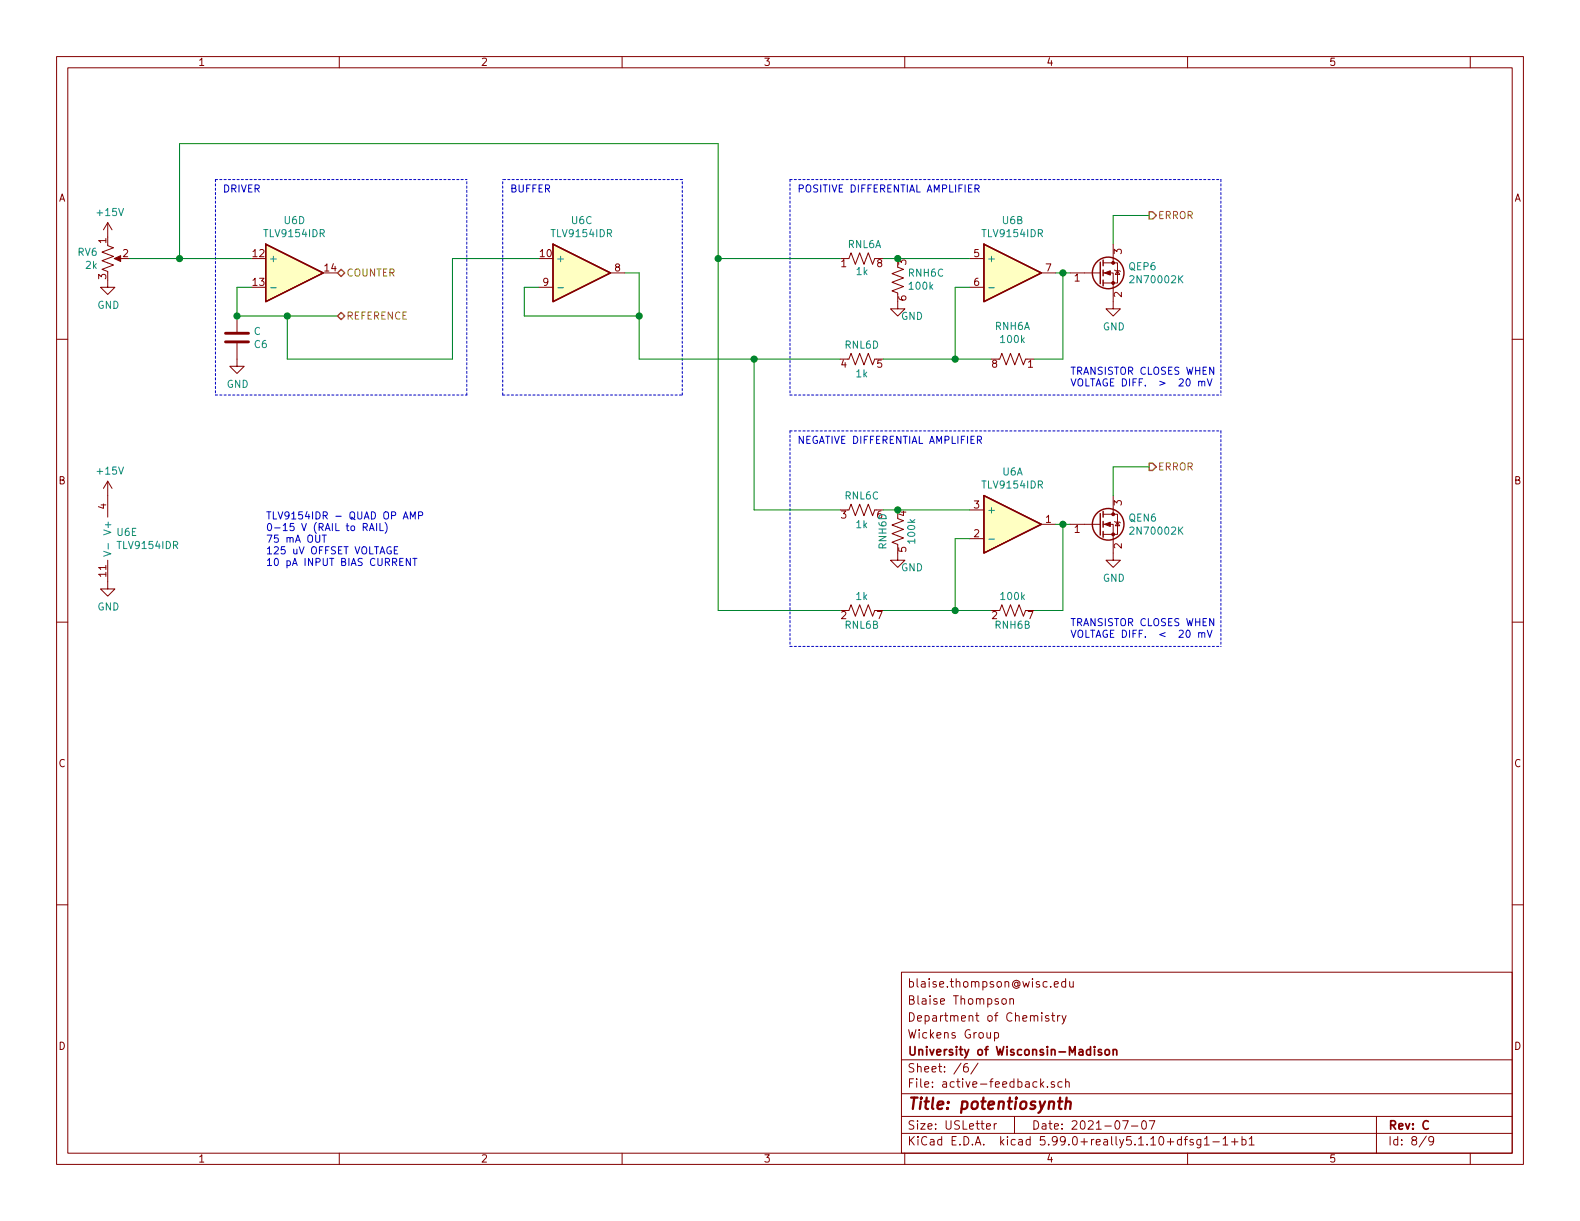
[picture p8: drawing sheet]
<svg xmlns="http://www.w3.org/2000/svg" width="279mm" height="216mm" viewBox="0 0 279 216" stroke-linecap="round" stroke-linejoin="round" font-family="sans-serif">
<g fill="none" stroke="#840000" stroke-width=".18">
<path d="M10 10h259.4v195.9h-259.4zM12 12h255.4v191.9h-255.4zM60 10v2M110 10v2M160 10v2M210 10v2M260 10v2M19 39.4l-.7 1.2M19 39.4v2.5M19 39.4l.8 1.2M10 60h2M19 43.4l1.1 .4-2.1 .8 2.1 .7-2.1 .8 2.1 .8-2.1 .7 1 .4"/>
<path d="M19 49.5v1.3h1.3l-1.3 1.3-1.2-1.3h1.2M20.6 45.7h1M41.9 55.9v2.8M95.2 50.8h2.6M107.9 48.3h2.6M149.9 45.7h.2l.4-1 .8 2 .7-2 .8 2 .7-2 .8 2 .4-1M158.7 47.2l1.1 .4-2.1 .8 2.1 .7-2.1 .8 2.1 .8-2.1 .7 1 .4M158.7 53.3v1.3h1.3l-1.3 1.3-1.2-1.3h1.2M171.4 45.7h2.6M171.4 50.8h2.6M184.1 48.3h2.6M189.2 48.3h5.4"/>
<path d="M195.1 48.3h1.7v6.3h1.3l-1.3 1.3-1.2-1.3h1.2M195.1 46.5h2.5v3.5h-2.5M196.8 43.2v3.3M197.1 47.8l.1 .1h.8l.1 .1M197.6 47.9l.4 .6h-.8zM267.4 60h2M41.9 60.7v4.1h1.3l-1.3 1.2-1.3-1.2h1.3M150.1 63.5l.4-1 .8 2 .7-2 .8 2 .7-2 .8 2 .4-1M176.8 63.5l.4-1 .7 2 .8-2 .8 2 .7-2 .8 2 .4-1M19 99.1v5h1.3l-1.3 1.3-1.2-1.3h1.2M19 85.1v6.3M19 85.1l-.7 1.3"/>
<path d="M19 85.1l.8 1.3M150.1 90.2l.4-1 .8 2 .7-2 .8 2 .7-2 .8 2 .4-1M158.7 97.8v1.3h1.3l-1.3 1.2-1.2-1.2h1.2M158.7 91.7l1.1 .4-2.1 .7 2.1 .8-2.1 .8 2.1 .7-2.1 .8 1 .4M171.4 95.3h2.6M171.4 90.2h2.6M184.1 92.7h2.6M189.2 92.7h5.4M195.1 92.7h1.7v6.4h1.3l-1.3 1.2-1.2-1.2h1.2M195.1 90.9h2.5v3.6h-2.5M196.8 87.6v3.3M197.1 92.2l.1 .1h.8l.1 .2"/>
<path d="M197.6 92.3l.4 .7h-.8zM10 110h2M150.1 108l.4-1.1 .8 2.1 .7-2.1 .8 2.1 .7-2.1 .8 2.1 .4-1M176.8 108l.4-1.1 .7 2.1 .8-2.1 .8 2.1 .7-2.1 .8 2.1 .4-1M267.4 110h2M10 160h2M267.4 160h2M159.4 171.9h108v32h-108zM177.2 176.7l.2-.1 .5 .1v.7l-.2 .2-.5-.2zM178.6 176.7l.2-.1 .4 .1v.9M178.6 176.6v1M185.4 179.7a.37 .37 0 0 0-.5 .1v.2l.5 .1 .1 .2-.2 .3-.4-.1"/>
<path d="M186 179.6h.5M186.2 179.1v1.3l.3 .2M186.4 174.1l.7-.2v-.3h-.4l-.3 .2 .1 .7h.6M187 179.6v1M187.5 179.6l-.4 .1-.1 .2M187.8 179.6l.4 1M188.4 173.6h-.4l-.3 .2 .2 .7h.5M188.4 173.1v1.4M188.5 179.6l-.5 1.3-.2 .2M189.2 173.6v.9h.4l.2-.1M189.8 173.6v.9M159.4 197.4h108"/>
<path d="M159.4 193.4h108M159.4 187.4h108M171.1 188.1a.59 .59 0 0 0-.7 .6l.1 .7 .2 .2 .5-.2v-.5l-.1-.2-.4-.1-.3 .3M172.9 188l-1.2 1.9M174.4 199.2l.8-.2-.1-.2-.4-.1-.3 .2 .1 .7h.6M175.8 198.7v1M175.9 182.7l.4-.1 .3 .3-.1 .5-.2 .2-.4-.1M175.9 182.6v1.5M176.2 198.7l-.3 .1-.1 .2M179.4 197.4v3M184 190.8v1.5M184.1 191.7l.5 .6"/>
<path d="M184.6 191.3l-.6 .5M185.2 192.1v.2M186.4 191.3h-.3l-.2 .2 .1 .2 .4 .1v.4h-.5M187.8 191.3h-.4l-.3 .2v.6l.3 .2 .4-.1M188.4 191.4l.2-.1h.4l.1 1M188.4 190.8v1.5M198.5 198.2h1l-.6 1.5M200.1 199.1h1.1M202 198.3l.4-.1a.94 .94 0 0 1 0 1.5 .82 .82 0 0 1-.4-1.4zM203.2 198.2h1l-.6 1.5M243.4 197.4v6.5M60 203.9v2"/>
<path d="M110 203.9v2M159.4 200.4h108M160 203.9v2M209.4 201.5h.6M210 201l-.4 .2v1.3M210 203.9v2M211 201.5a.37 .37 0 0 0-.6 .2l.1 .2 .5 .1v.2l-.2 .3-.4-.1M212.3 201.5v1.2l-.2 .3-.4-.1M212.3 201.5h-.4l-.3 .3 .1 .5 .2 .2 .4-.1M213 201.4l.4-.4v1.5M213 202.5h.8M214.5 201.9h1.1"/>
<path d="M216.3 201.4l.4-.4v1.5M216.3 202.5h.8M217.8 201.9h1.1M218.3 201.3v1.2M219.6 201.5h.4l.3 .3v.5l-.3 .2-.4-.1M219.6 201v1.5M220.9 201.4l.4-.4v1.5M220.9 202.5h.9M252.2 200.9l-1.2 1.9M253.5 201.6l-.3 .3-.4-.1-.1-.2v-.4l.1-.2h.4l.2 .1a1.19 1.19 0 0 1-.2 1.3l-.4 .1M260 203.9v2"/>
</g>
<path d="M187.1 194.8h.8M187.5 194.1l-.2 1.7v.2l.4 .1M188.5 194.9a.5 .5 0 0 1 .9 .1l-.2 1.1M188.6 194.1l-.2 2" fill="none" stroke="#840000" stroke-width=".41"/>
<path d="M194.8 185.6h-.4l-.2 .2 .1 .2 .5 .1v.4h-.6M195.5 185.7l.2-.1 .4 .1 .1 .6-.1 .2-.4 .1-.2-.2zM196.8 185.7l.1-.1a.37 .37 0 0 1 .6 .2v.8M196.8 185.6v1" fill="none" stroke="#840000" stroke-width=".3"/>
<g fill="#ffffc2" stroke="#ffffc2" stroke-width=".18">
<path d="M174 87.6l10.1 5.1-10.1 5.1z"/>
<path d="M174 43.2l10.1 5.1-10.1 5z"/>
<path d="M47 43.2l10.1 5.1-10.1 5z"/>
<path d="M97.8 43.2l10.1 5.1-10.1 5z"/>
</g>
<g fill="none" stroke="#840000" stroke-width=".25">
<path d="M47 43.2l10.1 5.1-10.1 5zM97.8 43.2l10.1 5.1-10.1 5zM174 43.2l10.1 5.1-10.1 5zM194.6 46.4v3.8M195.1 46v1M195.1 47.8v1M195.1 49.5v1M174 87.6l10.1 5.1-10.1 5.1zM194.6 90.8v3.8M195.1 90.4v1M195.1 92.2v1M195.1 94v1"/>
<circle cx="196" cy="48.3" r="2.79"/>
<circle cx="196" cy="92.7" r="2.79"/>
</g>
<path d="M47.9 50.9h.9M98.7 50.9h.9M174.9 50.9h.9M18.3 97.5l1.3 .4-1.3 .4M19.1 96.1v1M174.9 95.3h.9" fill="none" stroke="#008484" stroke-width=".18"/>
<path d="M39.9 58.9h4M39.9 60.5h4" fill="none" stroke="#840000" stroke-width=".51"/>
<g fill="#840000" stroke="#840000" stroke-width=".18">
<path d="M20.2 45.7l1.1-.5v1z"/>
<path d="M195.3 92.7l1-.4v.8z"/>
<path d="M195.3 48.3l1-.4v.7z"/>
<circle cx="196.8" cy="94.5" r=".25"/>
<circle cx="196.8" cy="90.9" r=".25"/>
<circle cx="196.8" cy="50" r=".25"/>
<circle cx="196.8" cy="46.5" r=".25"/>
</g>
<g fill="none" stroke="#0000c2" stroke-width=".18" stroke-dasharray=".4 .4">
<path d="M38.1 31.8v38.1M38.1 31.8h44.4M120.6 31.8h-31.7M139.7 31.8v38.1M139.7 31.8h76.2M215.9 31.8v38.1M38.1 69.9h44.4M82.5 69.9v-38.1M88.9 69.9h31.7M88.9 69.9v-38.1M120.6 69.9v-38.1M139.7 76.2v38.1"/>
<path d="M139.7 69.9h76.2M139.7 76.2h76.2M215.9 76.2v38.1M139.7 114.3h76.2"/>
</g>
<g fill="none" stroke="#008400" stroke-width=".18">
<path d="M203.2 38.1h-6.4v5.1M22.9 45.7h21.5M31.7 45.7v-20.3h95.3v82.6h21.6M44.4 50.8h-2.5v5.1h17.8M95.2 50.8h-2.5v5.1h20.3M95.2 45.7h-15.2v17.8h-29.2v-7.6M110.5 48.3h2.5v15.2h35.6M127 45.7h21.6M156.2 45.7h15.2M171.4 50.8h-2.5v12.7M186.7 48.3h2.5M188 48.3v15.2h-5.1"/>
<path d="M133.3 63.5v26.7h15.3M156.2 63.5h19.1M156.2 90.2h15.2M171.4 95.3h-2.5v12.7M186.7 92.7h2.5M188 92.7v15.3h-5.1M203.2 82.6h-6.4v5M156.2 108h19.1"/>
</g>
<path d="M203.2 37.5h.6l.7 .6-.7 .6h-.6zM59.7 48.3l.6-.7 .7 .7-.7 .6zM59.7 55.9l.6-.7 .7 .7-.7 .6zM203.2 81.9h.6l.7 .7-.7 .6h-.6z" fill="none" stroke="#848400" stroke-width=".25"/>
<g fill="none" stroke="#0000c2" stroke-width=".18">
<path d="M172.4 33.4l.6-.1 .2-.2-.1-.3-.2-.1h-.5v1.3M172.7 33.4l.5 .6M172.8 77.8l.7-.1v-.4l-.2-.2h-.5v1.3M173.2 77.8l.4 .6M212 67.5l.2-.1 .2 .1 .1 .7M212 67.4v.8M212.5 67.6l.2-.2 .3 .1 .1 .7M213.5 67l.4 1.2 .4-1.2M57.3 94.6v1.3M64.2 93.2h.6l.1-.5-.2-.1h-.5v1.2M64.5 93.2l.4 .6M65.3 93.8l.4-1.2 .5 1.2"/>
<path d="M65.4 93.5h.6M66.6 92.6v1.2M67.2 92.6v1.2h.6M68.1 92.4a1.47 1.47 0 0 1 0 1.9M69.7 97.3h.5M70.3 96.7h-.6v1.2h.6M71.3 91.8l.4-1.3 .5 1.3M71.4 91.4h.6M72.6 91.8v-1.3l.4 .9 .4-.9v1.3M72.6 98.7v1.3l-.7-1.3v1.3M73 98.7h.7M73.4 98.7v1.3"/>
<path d="M74 91.2l.7-.1v-.5l-.7-.1v1.3M212 112l.2-.1h.2l.1 .8M212 111.9v.8M212.5 112l.2-.1h.3l.1 .8M213.5 111.4l.4 1.3 .4-1.3"/>
</g>
<g fill="#008400" stroke="#008400" stroke-width=".25">
<circle cx="127" cy="45.7" r=".51"/>
<circle cx="31.8" cy="45.7" r=".51"/>
<circle cx="188" cy="48.3" r=".51"/>
<circle cx="158.8" cy="90.2" r=".51"/>
<circle cx="41.9" cy="55.9" r=".51"/>
<circle cx="168.9" cy="63.5" r=".51"/>
<circle cx="168.9" cy="108" r=".51"/>
<circle cx="188" cy="92.7" r=".51"/>
<circle cx="158.8" cy="45.7" r=".51"/>
<circle cx="113" cy="55.9" r=".51"/>
<circle cx="133.4" cy="63.5" r=".51"/>
<circle cx="50.8" cy="55.9" r=".51"/>
</g>
<text font-size="2.8" fill="#840000" x="160.4" y="196.2">Title: potentiosynth</text>
<g font-size="2.1" fill="#840000">
<text x="160.4" y="177.6">Blaise Thompson</text>
<text x="160.4" y="174.6">blaise.thompson@wisc.edu</text>
<text x="160.4" y="183.6">Wickens Group</text>
<text x="160.4" y="180.6">Department of Chemistry</text>
<text x="160.4" y="189.6">Sheet: /6/</text>
<text x="160.4" y="186.6">University of Wisconsin-Madison</text>
<text x="160.4" y="192.3">File: active-feedback.sch</text>
<text x="160.4" y="202.5">KiCad E.D.A. kicad 5.99.0+really5.1.10+dfsg1-1+b1</text>
<text x="160.4" y="199.7">Size: USLetter</text>
<text x="182.4" y="199.7">Date: 2021-07-07</text>
<text x="245.4" y="199.7">Rev: C</text>
<text x="245.4" y="202.5">Id: 8/9</text>
</g>
<g font-size="1.8" fill="#840000">
<text x="35" y="11.6">1</text>
<text x="85" y="11.6">2</text>
<text x="135" y="11.6">3</text>
<text x="185" y="11.6">4</text>
<text x="235" y="11.6">5</text>
<text x="10.4" y="35.6">A</text>
<text x="267.8" y="35.6">A</text>
<text x="18.8" y="43" transform="rotate(-90 18.8 43)">1</text>
<text x="21.7" y="45.5">2</text>
<text x="44.8" y="45.5">12</text>
<text x="95.6" y="45.5">10</text>
<text x="148.7" y="47.2">1</text>
<text x="155.1" y="47.2">8</text>
<text x="160.3" y="46.8" transform="rotate(-90 160.3 46.8)">3</text>
<text x="172.2" y="45.5">5</text>
<text x="198.4" y="44.9" transform="rotate(-90 198.4 44.9)">3</text>
<text x="18.8" y="49.4" transform="rotate(-90 18.8 49.4)">3</text>
<text x="44.8" y="50.5">13</text>
<text x="57.5" y="48">14</text>
<text x="96" y="50.5">9</text>
<text x="108.7" y="48">8</text>
<text x="160.3" y="53.2" transform="rotate(-90 160.3 53.2)">6</text>
<text x="172.2" y="50.5">6</text>
<text x="184.9" y="48">7</text>
<text x="190" y="49.8">1</text>
<text x="198.4" y="52.6" transform="rotate(-90 198.4 52.6)">2</text>
<text x="148.7" y="65">4</text>
<text x="155.1" y="65">5</text>
<text x="175.4" y="65">8</text>
<text x="181.8" y="65">1</text>
<text x="10.4" y="85.6">B</text>
<text x="172.2" y="89.9">3</text>
<text x="198.4" y="89.4" transform="rotate(-90 198.4 89.4)">3</text>
<text x="267.8" y="85.6">B</text>
<text x="18.8" y="90" transform="rotate(-90 18.8 90)">4</text>
<text x="148.7" y="91.7">3</text>
<text x="155.1" y="91.7">6</text>
<text x="160.3" y="91.3" transform="rotate(-90 160.3 91.3)">4</text>
<text x="172.2" y="95">2</text>
<text x="184.9" y="92.5">1</text>
<text x="190" y="94.2">1</text>
<text x="18.8" y="101.9" transform="rotate(-90 18.8 101.9)">11</text>
<text x="160.3" y="97.6" transform="rotate(-90 160.3 97.6)">5</text>
<text x="198.4" y="97" transform="rotate(-90 198.4 97)">2</text>
<text x="148.7" y="109.5">2</text>
<text x="155.1" y="109.5">7</text>
<text x="175.4" y="109.5">2</text>
<text x="181.8" y="109.5">7</text>
<text x="10.4" y="135.6">C</text>
<text x="267.8" y="135.6">C</text>
<text x="10.4" y="185.6">D</text>
<text x="267.8" y="185.6">D</text>
<text x="35" y="205.5">1</text>
<text x="85" y="205.5">2</text>
<text x="135" y="205.5">3</text>
<text x="185" y="205.5">4</text>
<text x="235" y="205.5">5</text>
</g>
<g font-size="1.8" fill="#0000c2">
<text x="39.4" y="34">DRIVER</text>
<text x="90.2" y="34">BUFFER</text>
<text x="141" y="34">POSITIVE DIFFERENTIAL AMPLIFIER</text>
<text x="189.2" y="66.3">TRANSISTOR CLOSES WHEN</text>
<text x="189.2" y="68.3">VOLTAGE DIFF. &gt; 20 mV</text>
<text x="141" y="78.5">NEGATIVE DIFFERENTIAL AMPLIFIER</text>
<text x="47" y="91.8">TLV9154IDR - QUAD OP AMP</text>
<text x="47" y="93.9">0-15 V (RAIL to RAIL)</text>
<text x="47" y="96">75 mA OUT</text>
<text x="47" y="98">125 uV OFFSET VOLTAGE</text>
<text x="47" y="100.1">10 pA INPUT BIAS CURRENT</text>
<text x="189.2" y="110.7">TRANSISTOR CLOSES WHEN</text>
<text x="189.2" y="112.8">VOLTAGE DIFF. &lt; 20 mV</text>
</g>
<g font-size="1.8" fill="#008484">
<text x="17.3" y="38.2">+15V</text>
<text x="46.9" y="41.9">TLV9154IDR</text>
<text x="50.3" y="39.6">U6D</text>
<text x="97.7" y="41.9">TLV9154IDR</text>
<text x="101.1" y="39.6">U6C</text>
<text x="173.9" y="41.9">TLV9154IDR</text>
<text x="177.3" y="39.6">U6B</text>
<text x="13.8" y="45.2">RV6</text>
<text x="15.2" y="47.5">2k</text>
<text x="47.5" y="46.4">+</text>
<text x="98.3" y="46.4">+</text>
<text x="149.9" y="43.9">RNL6A</text>
<text x="174.5" y="46.4">+</text>
<text x="199.7" y="47.8">QEP6</text>
<text x="151.5" y="48.6">1k</text>
<text x="160.7" y="48.9">RNH6C</text>
<text x="160.9" y="51.2">100k</text>
<text x="200.3" y="50.1">2N70002K</text>
<text x="17.2" y="54.6">GND</text>
<text x="44.9" y="59.2">C</text>
<text x="159.3" y="56.6">GND</text>
<text x="176" y="58.3">RNH6A</text>
<text x="195" y="58.4">GND</text>
<text x="45" y="61.5">C6</text>
<text x="149.5" y="61.6">RNL6D</text>
<text x="177.1" y="60.7">100k</text>
<text x="40.1" y="68.6">GND</text>
<text x="151.4" y="66.7">1k</text>
<text x="17.3" y="83.9">+15V</text>
<text x="149.5" y="88.3">RNL6C</text>
<text x="173.9" y="86.4">TLV9154IDR</text>
<text x="177.3" y="84.1">U6A</text>
<text x="19.7" y="94.2" transform="rotate(-90 19.7 94.2)">V+</text>
<text x="20.7" y="94.8">U6E</text>
<text x="151.4" y="93.4">1k</text>
<text x="161.8" y="95.9" transform="rotate(-90 161.8 95.9)">100k</text>
<text x="174.5" y="90.8">+</text>
<text x="199.7" y="92.2">QEN6</text>
<text x="200.3" y="94.5">2N70002K</text>
<text x="21" y="97.1">TLV9154IDR</text>
<text x="156.8" y="97" transform="rotate(-90 156.8 97)">RNH6D</text>
<text x="159.3" y="101">GND</text>
<text x="17.2" y="107.9">GND</text>
<text x="151.4" y="106.1">1k</text>
<text x="177.1" y="106.1">100k</text>
<text x="195" y="102.9">GND</text>
<text x="149.5" y="111.2">RNL6B</text>
<text x="176" y="111.2">RNH6B</text>
</g>
<g font-size="1.8" fill="#848400">
<text x="204.7" y="38.7">ERROR</text>
<text x="61.2" y="48.9">COUNTER</text>
<text x="61.2" y="56.5">REFERENCE</text>
<text x="204.7" y="83.2">ERROR</text>
</g>
</svg>
